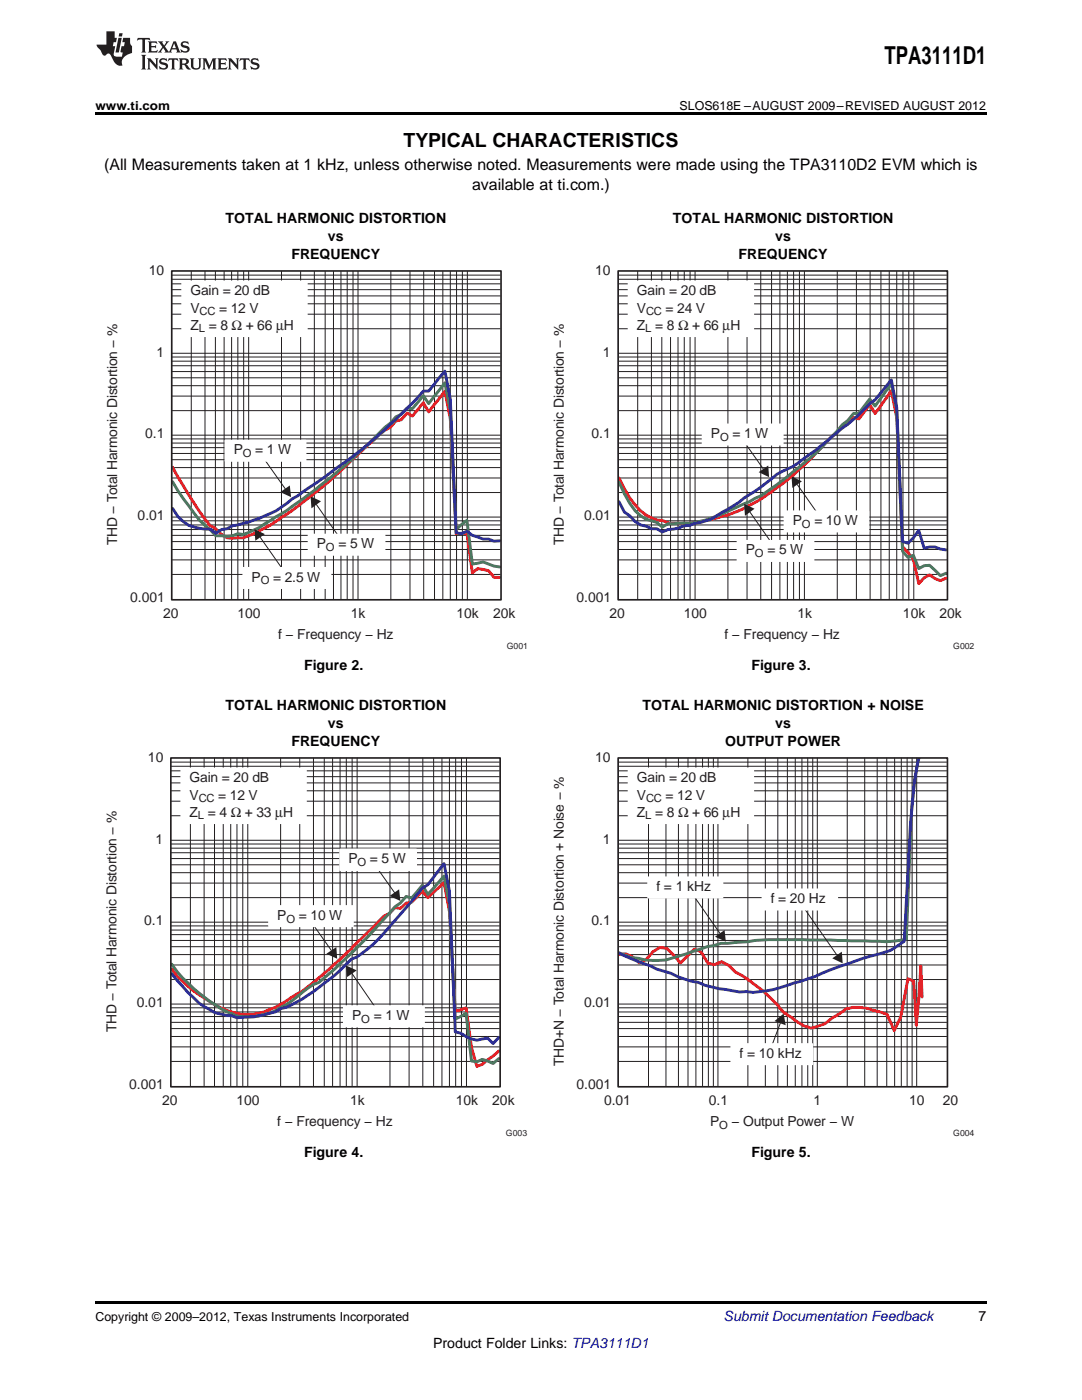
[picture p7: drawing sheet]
<svg xmlns="http://www.w3.org/2000/svg" width="216mm" height="279mm" viewBox="0 0 216 279" stroke-linecap="round" stroke-linejoin="round" font-family="sans-serif">
<g fill="none" stroke="#231f20" stroke-width=".2">
<path d="M34.2 159.9h65.4M34.2 157.8h65.4M34.2 156.2h65.4M34.2 155h65.4M34.2 153.8h65.4M34.2 152.9h65.4M34.2 152.1h65.4M38 151.3v65.4M40.7 151.3v65.4M42.8 151.3v65.4M44.5 151.3v65.4M46 151.3v65.4"/>
<path d="M47.3 151.3v65.4M48.4 151.3v65.4M49.4 151.3v65.4M56 151.3v65.4M59.8 151.3v65.4M62.5 151.3v65.4M64.7 151.3v65.4M66.4 151.3v65.4M67.9 151.3v65.4M69.1 151.3v65.4M70.3 151.3v65.4M71.3 151.3v65.4"/>
<path d="M77.8 151.3v65.4M81.6 151.3v65.4M84.4 151.3v65.4M86.5 151.3v65.4M88.2 151.3v65.4M89.7 151.3v65.4M90.9 151.3v65.4M92.1 151.3v65.4M93.1 151.3v65.4M34.2 179.1h65.4M34.2 176.2h65.4M34.2 174.2h65.4"/>
<path d="M34.2 172.6h65.4M34.2 171.3h65.4M34.2 170.2h65.4M34.2 169.3h65.4M34.2 168.4h65.4M34.2 167.7h65.4M34.2 162.8h65.4M34.2 195.5h65.4M34.2 192.6h65.4M34.2 190.5h65.4M34.2 188.9h65.4M34.2 187.7h65.4"/>
<path d="M34.2 186.5h65.4M34.2 185.6h65.4M34.2 184.8h65.4M34.2 184h65.4M34.2 211.8h65.4M34.2 208.9h65.4M34.2 206.9h65.4M34.2 205.3h65.4M34.2 204h65.4M34.2 202.9h65.4M34.2 202h65.4M34.2 201.1h65.4"/>
<path d="M34.2 200.4h65.4"/>
</g>
<path d="M99.6 151.3h.1M34.2 216.7h.1" fill="none" stroke="#fff" stroke-width=".2"/>
<path d="M34.3 193.4a25.4 25.4 0 0 0 7.5 6.5 14 14 0 0 0 8.7 2.6 17.5 17.5 0 0 0 7.7-3.4 19.4 19.4 0 0 0 4.3-3 127.5 127.5 0 0 0 10.9-10.1l3.3-3.2 1-.5 1.1-1.2 1.1 .2 1.1-1.1 1.1-.1 2.2-2.3 1.1 1.3 3.2-3 1.1 5.8 1.1 19.8 1.1-.2 1.1-.4 1.1 7.9 1.1 3.8 1-.4 3.4-2.6" fill="none" stroke="#ee1d23" stroke-width=".58"/>
<path d="M34.3 192.4a32.5 32.5 0 0 0 10.8 9.5l2.2 .9a12.1 12.1 0 0 0 8.7-1.8 16.9 16.9 0 0 0 4.3-2.9l2.2-1.6 1.1-.4a124.5 124.5 0 0 0 15.2-15.1l1.1-.8 1.1-1.3 1.1 .3 2.2-2.5 1.1 1.8 3.2-3.7 1.1 5.7 1.1 22.9 2.2-1.2 1.1 9.5 1.1 .2 1-.5 2.2 .8 1.2-.9" fill="none" stroke="#47785c" stroke-width=".58"/>
<path d="M34.3 194.3l2.1 2.5a29.1 29.1 0 0 0 4.3 4.1l2.2 1.2 2.2 .5 1.1 .1 1.1 .4a26.5 26.5 0 0 0 7.6-1.1l1.1-.7a15.2 15.2 0 0 0 5.4-2.7 42.4 42.4 0 0 0 8.7-7.2l1.1-.4a27.1 27.1 0 0 0 5.5-4.8l7.6-9 1.1-.6 3.2-4.3 1.1 5.5 1.1 28.1 1.1 .3 2.2 1.2 1.1 .2 2.1-.4 1.1 1.1 1.2-1.3" fill="none" stroke="#2e3092" stroke-width=".58"/>
<path d="M34.1 151.3h65.7v65.6h-65.7z" fill="none" stroke="#231f20" stroke-width=".33"/>
<path d="M65.1 190.3l2-1.3 .2 2.3z" fill="#231f20"/>
<path d="M61.7 183.5l4.4 6.2" fill="none" stroke="#231f20" stroke-width=".2"/>
<path d="M69 192.7l2.2 1-1.9 1.3z" fill="#231f20"/>
<path d="M70.3 194.3l4.4 6.4" fill="none" stroke="#231f20" stroke-width=".2"/>
<path d="M53.7 180.8h16.7v4.1h-16.7z" fill="#fff"/>
<path d="M53.7 180.8h16.7v4.1h-16.7z" fill="none" stroke="#fff" stroke-width=".33"/>
<path d="M36.2 153.3h24.9v11h-24.9z" fill="#fff"/>
<path d="M36.2 153.3h24.9v11h-24.9z" fill="none" stroke="#fff" stroke-width=".33"/>
<path d="M68.6 200.8h16v4.1h-16z" fill="#fff"/>
<path d="M68.6 200.8h16v4.1h-16z" fill="none" stroke="#fff" stroke-width=".33"/>
<path d="M77.7 178.8l1.9-1.3 .3 2.3z" fill="#231f20"/>
<path d="M74.3 171.9l4.4 6.2" fill="none" stroke="#231f20" stroke-width=".2"/>
<path d="M67.9 169.5h15.1v4.2h-15.1z" fill="#fff"/>
<path d="M67.9 169.5h15.1v4.2h-15.1z" fill="none" stroke="#fff" stroke-width=".33"/>
<g fill="none" stroke="#231f20" stroke-width=".2">
<path d="M123.4 159.9h65.5M123.4 157.8h65.5M123.4 156.2h65.5M123.4 155h65.5M123.4 153.8h65.5M123.4 152.9h65.5M123.4 152.1h65.5M129.4 151.3v65.4M132.9 151.3v65.4M135.4 151.3v65.4M137.3 151.3v65.4M138.9 151.3v65.4"/>
<path d="M140.2 151.3v65.4M141.3 151.3v65.4M142.3 151.3v65.4M143.3 151.3v65.4M149.2 151.3v65.4M152.7 151.3v65.4M155.2 151.3v65.4M157.1 151.3v65.4M158.7 151.3v65.4M160 151.3v65.4M161.2 151.3v65.4M162.2 151.3v65.4"/>
<path d="M163.1 151.3v65.4M169.1 151.3v65.4M172.5 151.3v65.4M175 151.3v65.4M176.9 151.3v65.4M178.5 151.3v65.4M179.8 151.3v65.4M181 151.3v65.4M182 151.3v65.4M182.9 151.3v65.4M123.4 179.1h65.5M123.4 176.2h65.5"/>
<path d="M123.4 174.2h65.5M123.4 172.6h65.5M123.4 171.3h65.5M123.4 170.2h65.5M123.4 169.3h65.5M123.4 168.4h65.5M123.4 167.7h65.5M123.4 162.8h65.5M123.4 195.5h65.5M123.4 192.6h65.5M123.4 190.5h65.5M123.4 188.9h65.5"/>
<path d="M123.4 187.7h65.5M123.4 186.5h65.5M123.4 185.6h65.5M123.4 184.8h65.5M123.4 184h65.5M123.4 211.8h65.5M123.4 208.9h65.5M123.4 206.9h65.5M123.4 205.3h65.5M123.4 204h65.5M123.4 202.9h65.5M123.4 202h65.5"/>
<path d="M123.4 201.1h65.5M123.4 200.4h65.5"/>
</g>
<path d="M188.9 151.3h.1M123.4 216.7h.1" fill="none" stroke="#fff" stroke-width=".2"/>
<path d="M123.5 190.5l1.3-.2 1.4 .6 1.4 1.3 1.3-.7 1.4-1.6 1.3-.8 1.5 .2 2.7 2.9 2.7-2.8 1.4 .5 1.4 2.4 1.3 .2 1.4-.6 1.4 .8 1.3 1.3a33.8 33.8 0 0 1 9.7 8l4.1 2.8 1.4 .4 2.8-.9 1.3-1.1 1.4-.8a5.7 5.7 0 0 1 5.5-1.2l4.1 1.3 1.4 3.2 1.4-2.8 1.4-7.6 1.1 .5 .5 8.8 .9-11.9 .3 6.3" fill="none" stroke="#ee1d23" stroke-width=".58"/>
<path d="M183.3 151.4l-.7 3.8-.7 5.9-1.1 26.3a25.8 25.8 0 0 1-8.2 .4l-10.9-.2a78.3 78.3 0 0 0-11.1 .1l-1.3 .2-5.5 .4-2.7 .6-6.9 2.3a12.2 12.2 0 0 1-6.8 .1l-1.4-.2-2.5-1" fill="none" stroke="#47785c" stroke-width=".58"/>
<path d="M183.3 151.4l-.9 4.9-.7 8.2-1.3 23.4-2.7 1.8a108.2 108.2 0 0 0-15.1 5.2l-5.5 1.7a22.9 22.9 0 0 1-6.8 1.5l-1.4-.2-1.3 .1-2.8-.5a20 20 0 0 1-5.4-1.4 17.7 17.7 0 0 1-5.5-1.9l-2.8-.8-7.6-3.2" fill="none" stroke="#2e3092" stroke-width=".58"/>
<path d="M123.3 151.3h65.8v65.6h-65.8z" fill="none" stroke="#231f20" stroke-width=".33"/>
<path d="M142.7 186.9l1.9-1.3 .2 2.3z" fill="#231f20"/>
<path d="M136.3 175.7l7.4 10.6" fill="none" stroke="#231f20" stroke-width=".2"/>
<path d="M129.3 175.1h14.9v4h-14.9z" fill="#fff"/>
<path d="M129.3 175.1h14.9v4h-14.9z" fill="none" stroke="#fff" stroke-width=".33"/>
<path d="M154.5 203.8l1.9-1.5 .4 2.3z" fill="#231f20"/>
<path d="M155.7 204.2l-1.9 5.1" fill="none" stroke="#231f20" stroke-width=".2"/>
<path d="M125.4 153.3h24.9v11h-24.9z" fill="#fff"/>
<path d="M125.4 153.3h24.9v11h-24.9z" fill="none" stroke="#fff" stroke-width=".33"/>
<path d="M166.1 191.3l1.9-1.4 .1 2.4z" fill="#231f20"/>
<path d="M158.4 178.2l8.6 12.4" fill="none" stroke="#231f20" stroke-width=".2"/>
<path d="M152.1 177.5h15v4h-15z" fill="#fff"/>
<path d="M152.1 177.5h15v4h-15z" fill="none" stroke="#fff" stroke-width=".33"/>
<path d="M145.9 208.3h16.2v4.1h-16.2z" fill="#fff"/>
<path d="M145.9 208.3h16.2v4.1h-16.2z" fill="none" stroke="#fff" stroke-width=".33"/>
<g fill="none" stroke="#231f20" stroke-width=".2">
<path d="M34.4 59.1h65.4M34.4 57.8h65.4M34.4 56.6h65.4M34.4 55.7h65.4M34.4 54.9h65.4M38.2 54.2v65.3M40.9 54.2v65.3M43 54.2v65.3M44.7 54.2v65.3M46.2 54.2v65.3M47.5 54.2v65.3M48.6 54.2v65.3"/>
<path d="M49.6 54.2v65.3M56.2 54.2v65.3M60 54.2v65.3M62.7 54.2v65.3M64.9 54.2v65.3M66.5 54.2v65.3M68 54.2v65.3M69.3 54.2v65.3M70.4 54.2v65.3M71.4 54.2v65.3M78 54.2v65.3M81.8 54.2v65.3"/>
<path d="M84.5 54.2v65.3M86.7 54.2v65.3M88.4 54.2v65.3M89.9 54.2v65.3M91.1 54.2v65.3M92.3 54.2v65.3M93.3 54.2v65.3M34.4 79h65.4M34.4 77h65.4M34.4 75.4h65.4M34.4 74.2h65.4M34.4 73h65.4"/>
<path d="M34.4 72.1h65.4M34.4 71.2h65.4M34.4 70.5h65.4M34.4 65.6h65.4M34.4 62.7h65.4M34.4 60.6h65.4M34.4 98.3h65.4M34.4 95.4h65.4M34.4 93.3h65.4M34.4 91.7h65.4M34.4 90.5h65.4M34.4 89.3h65.4"/>
<path d="M34.4 88.4h65.4M34.4 87.6h65.4M34.4 86.8h65.4M34.4 82h65.4M34.4 114.6h65.4M34.4 111.7h65.4M34.4 109.7h65.4M34.4 108.1h65.4M34.4 106.8h65.4M34.4 105.7h65.4M34.4 104.8h65.4M34.4 103.9h65.4"/>
<path d="M34.4 103.2h65.4"/>
</g>
<path d="M99.8 54.2h.1M34.4 119.5h.1" fill="none" stroke="#fff" stroke-width=".2"/>
<path d="M34.4 93.2l2.2 3.8a52.7 52.7 0 0 0 5.4 7.9l1.1 .6 1.1 1.2 1.1 .6h3.2a39.9 39.9 0 0 0 8.7-4.7 102.6 102.6 0 0 0 14.2-11.9l4.4-4 1-.8 1.1-.6 1.1-1.3 1.1-.2 1.1-1.3 1.1 .5 2.2-2.6 1 1.8 3.3-4.1 1.1 5.5 1.1 22.9 2.2-.1 1.1 7.9 1-.8 1.1 .1 1.1 .3 1.1 1.3h1.1" fill="none" stroke="#ee1d23" stroke-width=".58"/>
<path d="M34.4 96.1l1.1 1.9 2.2 3a15.7 15.7 0 0 0 4.3 4.8l1.1 1.1 2.2 .1 1.1-.1 1.1-.4 1 .2 3.3-1.4a121.8 121.8 0 0 0 25-20l1.1-.9 1.1-1.2 1.1-.5 1.1-1.2h1.1l2.2-2.5 1 1.5 3.3-4.1 1.1 5.6 1.1 23.7 2.2-1.8 1.1 8.7 2.1-.4 2.2 .8 1.1 .1" fill="none" stroke="#47785c" stroke-width=".58"/>
<path d="M34.4 101.4a7 7 0 0 0 6.5 4.2h1.1l1.1 .8 1.1-.7 1.1-.2 1.1-.6a35.4 35.4 0 0 0 8.7-3l3.2-2.4a143.3 143.3 0 0 0 20.7-15.8l3.3-3.2 2.2-2.4h1l3.3-4 1.1 5.5 1.1 26.7 1.1 .2 1.1-.5 1.1 .8 2.1 .8h1.1l1.1 .4 1.1-.1" fill="none" stroke="#2e3092" stroke-width=".58"/>
<path d="M34.3 54.1h65.7v65.6h-65.7z" fill="none" stroke="#231f20" stroke-width=".33"/>
<path d="M55.9 98.2l1.9-1.3 .3 2.3z" fill="#231f20"/>
<path d="M52.5 91.3l4.4 6.2" fill="none" stroke="#231f20" stroke-width=".2"/>
<path d="M50.8 105.6l2.1 1-2 1.3z" fill="#231f20"/>
<path d="M51.9 107.3l4.5 6.3" fill="none" stroke="#231f20" stroke-width=".2"/>
<path d="M62 99l2.1 1-2 1.4z" fill="#231f20"/>
<path d="M63.1 100.7l4.5 6.4" fill="none" stroke="#231f20" stroke-width=".2"/>
<path d="M48.5 113.3h17.5v4.1h-17.5z" fill="#fff"/>
<path d="M48.5 113.3h17.5v4.1h-17.5z" fill="none" stroke="#fff" stroke-width=".33"/>
<path d="M61.6 106.7h15.1v4h-15.1z" fill="#fff"/>
<path d="M61.6 106.7h15.1v4h-15.1z" fill="none" stroke="#fff" stroke-width=".33"/>
<path d="M36.3 56.2h24.9v10.9h-24.9z" fill="#fff"/>
<path d="M36.3 56.2h24.9v10.9h-24.9z" fill="none" stroke="#fff" stroke-width=".33"/>
<path d="M45 87.9h16v4.1h-16z" fill="#fff"/>
<path d="M45 87.9h16v4.1h-16z" fill="none" stroke="#fff" stroke-width=".33"/>
<g fill="none" stroke="#231f20" stroke-width=".2">
<path d="M123.4 59.1h65.5M123.4 57.8h65.5M123.4 56.6h65.5M123.4 55.7h65.5M123.4 54.9h65.5M127.2 54.2v65.3M130 54.2v65.3M132.1 54.2v65.3M133.8 54.2v65.3M135.3 54.2v65.3M136.5 54.2v65.3M137.7 54.2v65.3"/>
<path d="M138.7 54.2v65.3M145.2 54.2v65.3M149.1 54.2v65.3M151.8 54.2v65.3M154 54.2v65.3M155.6 54.2v65.3M157.1 54.2v65.3M158.4 54.2v65.3M159.5 54.2v65.3M160.5 54.2v65.3M167.1 54.2v65.3M170.9 54.2v65.3"/>
<path d="M173.6 54.2v65.3M175.8 54.2v65.3M177.4 54.2v65.3M178.9 54.2v65.3M180.2 54.2v65.3M181.3 54.2v65.3M182.3 54.2v65.3M123.4 79h65.5M123.4 77h65.5M123.4 75.4h65.5M123.4 74.2h65.5M123.4 73h65.5"/>
<path d="M123.4 72.1h65.5M123.4 71.2h65.5M123.4 70.5h65.5M123.4 65.6h65.5M123.4 62.7h65.5M123.4 60.6h65.5M123.4 98.3h65.5M123.4 95.4h65.5M123.4 93.3h65.5M123.4 91.7h65.5M123.4 90.5h65.5M123.4 89.3h65.5"/>
<path d="M123.4 88.4h65.5M123.4 87.6h65.5M123.4 86.8h65.5M123.4 82h65.5M123.4 114.6h65.5M123.4 111.7h65.5M123.4 109.7h65.5M123.4 108.1h65.5M123.4 106.8h65.5M123.4 105.7h65.5M123.4 104.8h65.5M123.4 103.9h65.5"/>
<path d="M123.4 103.2h65.5"/>
</g>
<path d="M188.9 54.2h.1M123.4 119.5h.1" fill="none" stroke="#fff" stroke-width=".2"/>
<path d="M123.5 95.4a17.5 17.5 0 0 0 5.4 7.4l2.2 1 1 .1 1.2 .5a26.5 26.5 0 0 0 10.9-1.4 34.5 34.5 0 0 0 11.9-6.4 73.4 73.4 0 0 0 9.8-9.4l1.1-.8 1.1-1.4 1-.3 1.2-1.4 1.1 .3 2.1-2.9 1.1 1.8 3.3-4.5 1 5.4 1.2 25.7 2.1 2.6 1.1 4.8 1.1-1.2 1.1-.6 1.1 .8 1 .4 1.2-.5" fill="none" stroke="#ee1d23" stroke-width=".58"/>
<path d="M123.5 96.2a16.6 16.6 0 0 0 4.3 6.7l1.1 .7 2.2 .7 1 .9 1.2-.7 3.2-.1a11.7 11.7 0 0 0 5.4-1l1.2-.4 6.5-2.9 2.2-1.1 3.2-2.3a87.6 87.6 0 0 0 12-10.6l1.1-1.3 1-.9 1.2-1.4h1.1l2.1-2.9 1.1 1.4 3.3-4.4 1 5.4 1.2 28 1.1 1.2 1-.4 1.1 2.7 1.1-.6 1.1-.1 2.1 2.1 1.2-.5" fill="none" stroke="#47785c" stroke-width=".58"/>
<path d="M123.5 100.1l1.1 2.1 1.1 .7 1 1.2 1.1 .7 1.1 .2 1.1 .5h1.1l1 .7 1.2-.5 2.2-.4 1-.4h1.1l4.3-1.3 5.5-3.3 1.1-.9a42.5 42.5 0 0 0 6.5-4.8l1.1-.5a22.5 22.5 0 0 0 5.5-3.4l9.8-7.9 2.1-2.3 1.1-.7 3.3-4 1 5.5 1.2 26.8 1.1 .3 1-1.1 1.1-1.5 1.1 3.6 1.1-.2h1.1l1 .4 1.2 .1" fill="none" stroke="#2e3092" stroke-width=".58"/>
<path d="M123.3 54.1h65.8v65.6h-65.8z" fill="none" stroke="#231f20" stroke-width=".33"/>
<path d="M151.4 94.2l1.9-1.3 .2 2.3z" fill="#231f20"/>
<path d="M147.9 87.3l4.4 6.3" fill="none" stroke="#231f20" stroke-width=".2"/>
<path d="M148.5 100.5l2.1 1-2 1.4z" fill="#231f20"/>
<path d="M149.6 102.2l4.5 6.4" fill="none" stroke="#231f20" stroke-width=".2"/>
<path d="M157.9 95.1l2.1 1-1.9 1.3z" fill="#231f20"/>
<path d="M159.1 96.7l4.5 6.4" fill="none" stroke="#231f20" stroke-width=".2"/>
<path d="M125.4 56.2h24.9v10.9h-24.9z" fill="#fff"/>
<path d="M125.4 56.2h24.9v10.9h-24.9z" fill="none" stroke="#fff" stroke-width=".33"/>
<path d="M156.5 102h16.8v4.1h-16.8z" fill="#fff"/>
<path d="M156.5 102h16.8v4.1h-16.8z" fill="none" stroke="#fff" stroke-width=".33"/>
<path d="M147.2 107.9h15.1v4.1h-15.1z" fill="#fff"/>
<path d="M147.2 107.9h15.1v4.1h-15.1z" fill="none" stroke="#fff" stroke-width=".33"/>
<path d="M140.2 84.7h16v4.1h-16z" fill="#fff"/>
<path d="M140.2 84.7h16v4.1h-16z" fill="none" stroke="#fff" stroke-width=".33"/>
<g fill="#231f20">
<path d="M27.5 7.6l-.1 .5 .4-.2h.6v.1v2.1l-.2 .4h1l-.3-.4v-2.1l.1-.1h.5l.5 .2-.2-.5zM29.5 8.3l.2 .3v1.5l-.2 .4h1.8l.2-.6a1.04 1.04 0 0 1-1.3 .2v-.7h.6l.3 .2v-.6l-.3 .2h-.6v-.6l.8-.1 .4 .3-.2-.5zM31.5 8.3l.9 1.1-.9 1.1h.8l-.2-.2 .5-.7 .4 .7-.2 .2h1.5l-.1-.2 .1-.4h.9l.1 .4-.2 .2h1l-.3-.3-.7-1.9h-.5l-.9 2-.8-1 .9-1h-.8l.1 .3-.3 .5-.4-.6 .2-.2zM34.7 8.6l.4 1h-.7zM36.3 8.4a.63 .63 0 0 0-.2 .7 .63 .63 0 0 0 .6 .4l.6 .2 .1 .2a.75 .75 0 0 1-.7 .4 .75 .75 0 0 1-.6-.5l.1 .7 .1-.1a1.11 1.11 0 0 0 1.5-.6 1.13 1.13 0 0 0-1.2-.8l-.1-.4a1.04 1.04 0 0 1 1.2 .2l-.2-.5-.1 .1-.5-.2zM28.2 10.9l.2 .4v2.2l-.2 .4h1l-.3-.4v-2.2l.3-.4zM29.3 11.6l.3 .4v1.5l-.3 .4h.8l-.2-.4v-1.3l1.5 1.7v-1.9l.2-.4h-.7l.2 .4v.9l-1.1-1.3zM32 11.8a.62 .62 0 0 0-.2 .7 .62 .62 0 0 0 .6 .4l.6 .1 .1 .3a.76 .76 0 0 1-.7 .3 .76 .76 0 0 1-.6-.4l.1 .7 .1-.1a1.11 1.11 0 0 0 1.5-.6 1.13 1.13 0 0 0-1.2-.8l-.1-.4a1.04 1.04 0 0 1 1.2 .2l-.2-.6-.1 .1-.5-.1zM33.7 11.6l-.2 .6a.61 .61 0 0 1 .8-.3v1.6l-.2 .4h.9l-.2-.4v-1.6a.63 .63 0 0 1 .8 .3l-.2-.6zM35.6 11.6l.3 .4v1.5l-.3 .4h1l-.2-.2v-.8l.5 .2a.76 .76 0 0 0 1.2 .7l-1-1a.58 .58 0 0 0 .6-.5 .58 .58 0 0 0-.5-.6zM36.4 11.9h.1a.45 .45 0 0 1 .5 .1 .45 .45 0 0 1 .1 .5l-.7 .2zM37.9 11.6l.2 .2a2.17 2.17 0 0 0 .3 1.9 .99 .99 0 0 0 1.6-.6v-1.1l.2-.4h-.7l.2 .2a1.92 1.92 0 0 1-.2 1.8 .6 .6 0 0 1-.9-.5v-1.1l.2-.4zM40.4 11.6l.2 .4v1.5l-.2 .4h.7l-.2-.4v-1.4l.8 1.8 .8-1.8v1.4l-.2 .4h.9l-.2-.4v-1.5l.2-.4h-.8l-.6 1.5-.6-1.5zM43.4 11.6l.2 .4v1.5l-.2 .4h1.8l.2-.6a1.04 1.04 0 0 1-1.3 .1v-.6h.5l.4 .2v-.6l-.4 .2h-.5v-.7h.8l.3 .3-.1-.6zM45.5 11.6l.2 .4v1.5l-.2 .4h.7l-.2-.4v-1.3l1.5 1.7v-1.9l.2-.4h-.7l.2 .4v.9l-1.1-1.3zM47.9 11.6l-.1 .6a.61 .61 0 0 1 .8-.3v1.6l-.3 .4h1l-.3-.4 .1-1.6a.63 .63 0 0 1 .7 .3l-.1-.6zM50.2 11.8a.62 .62 0 0 0-.2 .7 .62 .62 0 0 0 .6 .4l.6 .1 .2 .3a.76 .76 0 0 1-.8 .3 .76 .76 0 0 1-.6-.4l.1 .7 .2-.1a1.11 1.11 0 0 0 1.5-.6 1.13 1.13 0 0 0-1.3-.8l-.1-.4a1.04 1.04 0 0 1 1.2 .2l-.1-.6-.2 .1-.5-.1z"/>
<path d="M21.2 6.3v2.6h-1.9l.1 .4 .7 .9a.91 .91 0 0 0 1 .8 .56 .56 0 0 1 .5-.3 .56 .56 0 0 1 .5 .3l.4 .8a1.53 1.53 0 0 0 1.9 1.2 1.54 1.54 0 0 1 1-2.1l.9-.3v-1.4a1.52 1.52 0 0 1-.3-1.6h-1.4l-.2 .8h.5l-.2 .8h-.4l-.2 1v.2l.4 .1-.2 .8a1.93 1.93 0 0 1-1.6-.3l.3-1.8h-.5l.2-.8h.4l.2-.8h-.4v-1.3zM23.6 7.6l-.6 2.9h.7l.6-2.9zM23.8 6.6l-.1 .7h.6l.2-.7z"/>
</g>
<path d="M19 259.7h177.8v.5h-177.8z" fill="#000"/>
<g fill="#fff">
<path d="M156.1 232.6h.4v.7h-.4z"/>
<path d="M66.9 232.6h.3v.7h-.3z"/>
<path d="M156.1 135.4h.4v.7h-.4z"/>
<path d="M66.9 135.4h.3v.7h-.3z"/>
</g>
<path d="M19 22.5h177.8v.5h-177.8z" fill="#000"/>
<text font-size="4.9" x="176.5" y="12.8">TPA3111D1</text>
<text font-size="3.9" x="80.5" y="29.3">TYPICAL CHARACTERISTICS</text>
<g font-size="3.2">
<text x="20.8" y="34">(All Measurements taken at 1 kHz, unless otherwise noted. Measurements were made using the TPA3110D2 EVM which is</text>
<text x="94.2" y="37.9">available at ti.com.)</text>
</g>
<g font-size="2.8">
<text x="45" y="44.6">TOTAL HARMONIC DISTORTION</text>
<text x="134.3" y="44.6">TOTAL HARMONIC DISTORTION</text>
<text x="58.1" y="51.8">FREQUENCY</text>
<text x="65.4" y="48.2">vs</text>
<text x="147.4" y="51.8">FREQUENCY</text>
<text x="154.7" y="48.2">vs</text>
<text x="60.7" y="133.6">Figure 2.</text>
<text x="149.9" y="133.6">Figure 3.</text>
<text x="45" y="141.7">TOTAL HARMONIC DISTORTION</text>
<text x="128.2" y="141.7">TOTAL HARMONIC DISTORTION + NOISE</text>
<text x="58.1" y="148.9">FREQUENCY</text>
<text x="65.4" y="145.3">vs</text>
<text x="144.7" y="148.9">OUTPUT POWER</text>
<text x="154.7" y="145.3">vs</text>
<text x="60.7" y="230.8">Figure 4.</text>
<text x="149.9" y="230.8">Figure 5.</text>
<text x="195.3" y="263.6">7</text>
<text x="86.4" y="269">Product Folder Links: TPA3111D1</text>
</g>
<g font-size="2.8" fill="#231f20">
<text x="29.7" y="54.9">10</text>
<text x="38" y="58.9">Gain = 20 dB</text>
<text x="118.8" y="54.9">10</text>
<text x="127.1" y="58.9">Gain = 20 dB</text>
<text x="38" y="62.4">V</text>
<text x="38" y="65.8">Z</text>
<text x="41.6" y="65.8">= 8</text>
<text x="43.7" y="62.4">= 12 V</text>
<text x="46.2" y="65.8">Ω</text>
<text x="49" y="65.8">+ 66 µ</text>
<text x="56.7" y="65.8">H</text>
<text x="127.1" y="62.4">V</text>
<text x="127.1" y="65.8">Z</text>
<text x="130.7" y="65.8">= 8</text>
<text x="132.8" y="62.4">= 24 V</text>
<text x="135.3" y="65.8">Ω</text>
<text x="138.1" y="65.8">+ 66 µ</text>
<text x="145.7" y="65.8">H</text>
<text x="31.2" y="71.2">1</text>
<text x="120.3" y="71.2">1</text>
<text x="29" y="87.5">0.1</text>
<text x="118" y="87.5">0.1</text>
<text x="141.8" y="87.4">P</text>
<text x="146.2" y="87.4">= 1 W</text>
<text x="46.6" y="90.7">P</text>
<text x="50.9" y="90.7">= 1 W</text>
<text x="27.5" y="103.9">0.01</text>
<text x="116.5" y="103.9">0.01</text>
<text x="158.2" y="104.8">P</text>
<text x="162.5" y="104.8">= 10 W</text>
<text x="23.4" y="108.8" transform="rotate(-90 23.4 108.8)">THD − Total Harmonic Distortion − %</text>
<text x="63.2" y="109.4">P</text>
<text x="67.5" y="109.4">= 5 W</text>
<text x="112.5" y="108.8" transform="rotate(-90 112.5 108.8)">THD − Total Harmonic Distortion − %</text>
<text x="148.8" y="110.7">P</text>
<text x="153.1" y="110.7">= 5 W</text>
<text x="50.2" y="116.1">P</text>
<text x="54.5" y="116.1">= 2.5 W</text>
<text x="26" y="120.1">0.001</text>
<text x="32.5" y="123.3">20</text>
<text x="47.4" y="123.3">100</text>
<text x="70" y="123.3">1k</text>
<text x="91.1" y="123.3">10k</text>
<text x="98.4" y="123.3">20k</text>
<text x="115" y="120.1">0.001</text>
<text x="121.6" y="123.3">20</text>
<text x="136.5" y="123.3">100</text>
<text x="159.1" y="123.3">1k</text>
<text x="180.2" y="123.3">10k</text>
<text x="187.5" y="123.3">20k</text>
<text x="55.5" y="127.5">f − Frequency − Hz</text>
<text x="144.6" y="127.5">f − Frequency − Hz</text>
<text x="29.5" y="152.1">10</text>
<text x="118.8" y="152.1">10</text>
<text x="37.8" y="156.1">Gain = 20 dB</text>
<text x="37.8" y="159.6">V</text>
<text x="43.5" y="159.6">= 12 V</text>
<text x="127.1" y="156.1">Gain = 20 dB</text>
<text x="127.1" y="159.6">V</text>
<text x="132.8" y="159.6">= 12 V</text>
<text x="37.8" y="163">Z</text>
<text x="41.5" y="163">= 4</text>
<text x="46" y="163">Ω</text>
<text x="48.8" y="163">+ 33 µ</text>
<text x="56.5" y="163">H</text>
<text x="127.1" y="163">Z</text>
<text x="130.7" y="163">= 8 Ω</text>
<text x="138.1" y="163">+ 66</text>
<text x="144.2" y="163">µH</text>
<text x="31" y="168.4">1</text>
<text x="69.5" y="172.3">P</text>
<text x="73.8" y="172.3">= 5 W</text>
<text x="120.3" y="168.4">1</text>
<text x="131" y="177.8">f = 1 kHz</text>
<text x="28.8" y="184.7">0.1</text>
<text x="55.3" y="183.5">P</text>
<text x="59.6" y="183.5">= 10 W</text>
<text x="118" y="184.7">0.1</text>
<text x="153.8" y="180.2">f = 20 Hz</text>
<text x="27.3" y="201">0.01</text>
<text x="70.3" y="203.5">P</text>
<text x="74.6" y="203.5">= 1 W</text>
<text x="116.5" y="201">0.01</text>
<text x="23.2" y="206" transform="rotate(-90 23.2 206)">THD − Total Harmonic Distortion − %</text>
<text x="112.5" y="212.8" transform="rotate(-90 112.5 212.8)">THD+N − Total Harmonic Distortion + Noise − %</text>
<text x="147.6" y="211.1">f = 10 kHz</text>
<text x="25.8" y="217.3">0.001</text>
<text x="32.3" y="220.5">20</text>
<text x="47.2" y="220.5">100</text>
<text x="69.8" y="220.5">1k</text>
<text x="90.9" y="220.5">10k</text>
<text x="98.2" y="220.5">20k</text>
<text x="115" y="217.3">0.001</text>
<text x="120.5" y="220.5">0.01</text>
<text x="141.4" y="220.5">0.1</text>
<text x="162.3" y="220.5">1</text>
<text x="181.4" y="220.5">10</text>
<text x="188.1" y="220.5">20</text>
<text x="55.3" y="224.7">f − Frequency − Hz</text>
<text x="141.7" y="224.7">P</text>
<text x="146" y="224.7">− Output Power − W</text>
</g>
<text font-size="2.8" fill="#0000c8" x="144.4" y="263.6">Submit Documentation Feedback</text>
<g font-size="2.5">
<text x="19" y="21.9">www.ti.com</text>
<text x="135.6" y="21.9">SLOS618E –AUGUST 2009–REVISED AUGUST 2012</text>
<text x="19" y="263.6">Copyright © 2009–2012, Texas Instruments Incorporated</text>
</g>
<g font-size="2.2" fill="#231f20">
<text x="39.8" y="63">CC</text>
<text x="128.9" y="63">CC</text>
<text x="39.7" y="66.4">L</text>
<text x="128.7" y="66.4">L</text>
<text x="143.7" y="88">O</text>
<text x="48.5" y="91.2">O</text>
<text x="160" y="105.3">O</text>
<text x="65" y="110">O</text>
<text x="150.6" y="111.2">O</text>
<text x="52" y="116.6">O</text>
<text x="39.6" y="160.1">CC</text>
<text x="128.9" y="160.1">CC</text>
<text x="39.5" y="163.5">L</text>
<text x="128.7" y="163.5">L</text>
<text x="71.3" y="172.8">O</text>
<text x="57.2" y="184.1">O</text>
<text x="72.1" y="204.1">O</text>
<text x="143.5" y="225.3">O</text>
</g>
<g font-size="1.7" fill="#231f20">
<text x="101.1" y="129.6">G001</text>
<text x="190.2" y="129.6">G002</text>
<text x="101" y="226.8">G003</text>
<text x="190.2" y="226.8">G004</text>
</g>
</svg>
